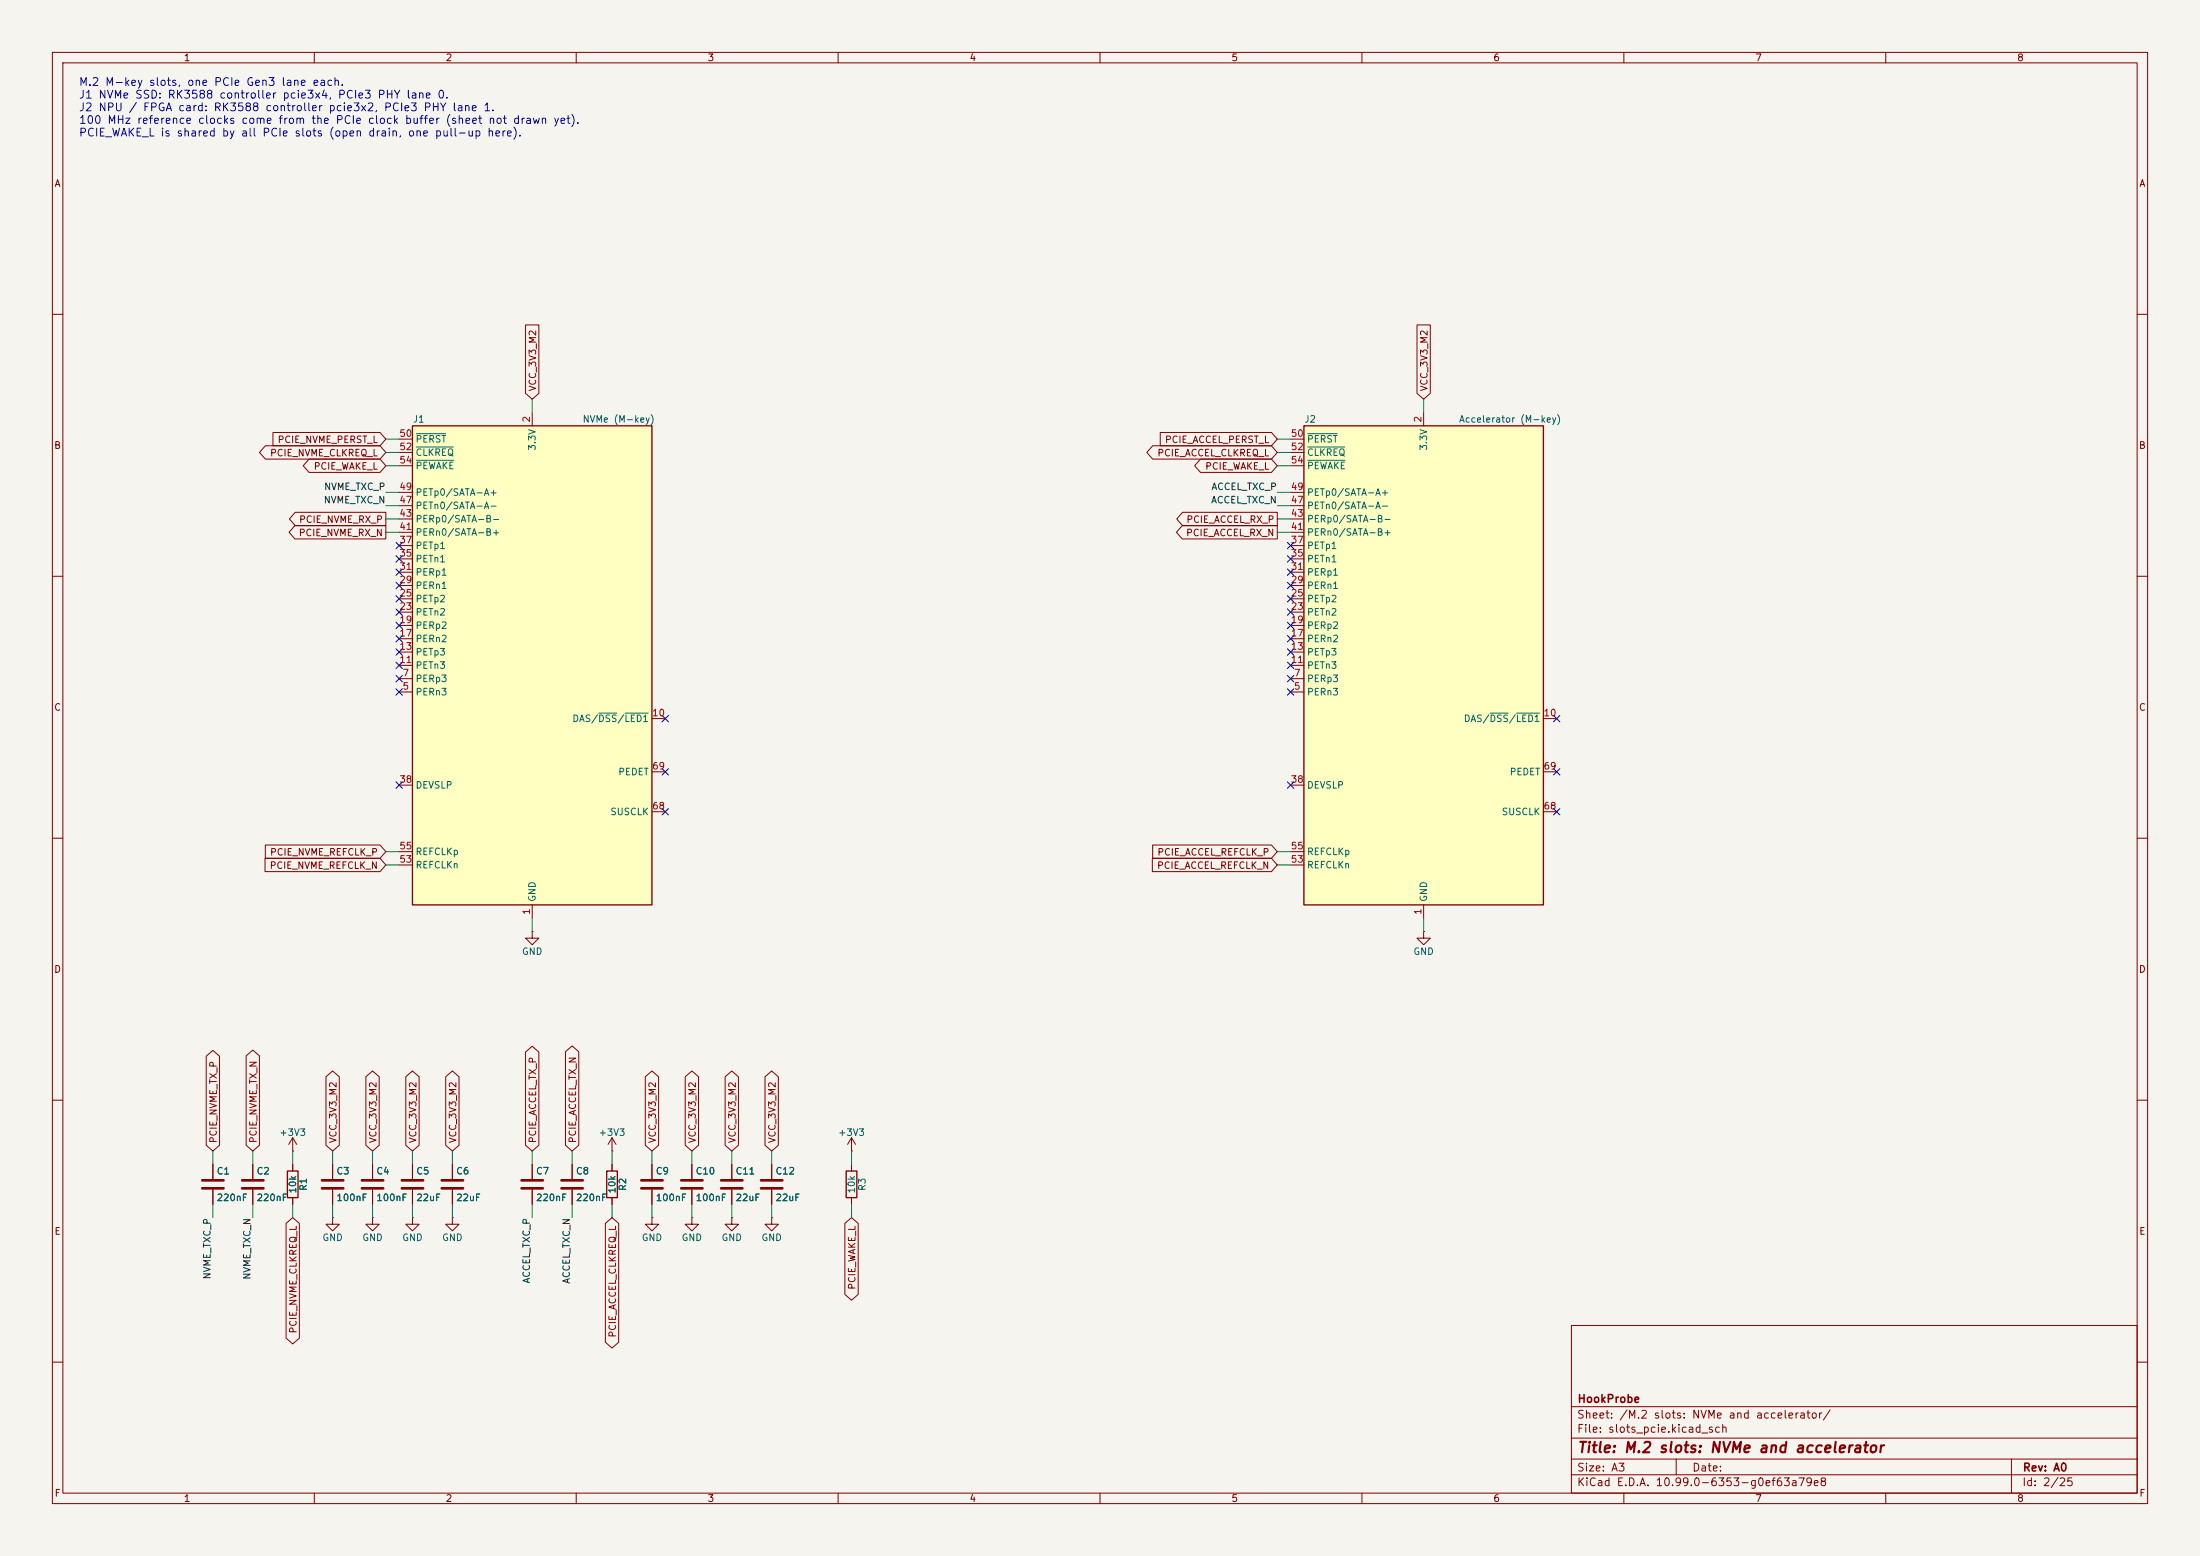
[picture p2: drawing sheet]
<svg xmlns="http://www.w3.org/2000/svg" width="420mm" height="297mm" viewBox="0 0 420 297" stroke-linecap="round" stroke-linejoin="round" font-family="sans-serif">
<path d="M0 0h420v297h-420z" fill="#f5f4ef" stroke="#f5f4ef" stroke-width=".19"/>
<g fill="none" stroke="#840000" stroke-width=".19">
<path d="M10 10h400v277h-400zM12 12h396v273h-396zM60 10v2M110 10v2M160 10v2M210 10v2M260 10v2M310 10v2M360 10v2M10 60h2M408 60h2M10 110h2"/>
<path d="M408 110h2M10 160h2M408 160h2M271.8 177.8v1.3h1.2l-1.2 1.2-1.3-1.2h1.3M271.8 177.8h.1M10 210h2M162.6 219.7h.1M162.6 217.2v2.5M162.6 217.2l-.8 1.2M162.6 217.2l.7 1.2M408 210h2M71.1 222.2v2.8"/>
<path d="M71.1 227.1v2.8M78.7 232.4v1.3h1.3l-1.3 1.2-1.2-1.2h1.2M78.7 232.4h.1M86.4 232.4v1.3h1.2l-1.2 1.2-1.3-1.2h1.3M86.4 232.4h.1M109.2 222.2v2.8M109.2 227.1v2.8M116.8 222.2v1.3M116.8 228.6v1.3M124.5 232.4v1.3h1.2l-1.2 1.2-1.3-1.2h1.3M124.5 232.4h.1M124.5 222.2v2.8"/>
<path d="M124.5 227.1v2.8M132.1 222.2v2.8M132.1 227.1v2.8M139.7 222.2v2.8M139.7 227.1v2.8M162.6 222.2v1.3M162.6 228.6v1.3M300 253h108v32h-108zM10 260h2M300 278.5h108M300 274.5h108M300 268.5h108"/>
<path d="M320 278.5v3M384 278.5v6.5M408 260h2M60 285v2M110 285v2M160 285v2M210 285v2M260 285v2M300 281.5h108M310 285v2M360 285v2"/>
</g>
<path d="M115.8 223.5h2.1v5.1h-2.1zM161.5 223.5h2.1v5.1h-2.1z" fill="none" stroke="#840000" stroke-width=".25"/>
<path d="M69.1 225.3h4.1M69.1 226.8h4.1M107.2 225.3h4.1M107.2 226.8h4.1M122.4 225.3h4.1M122.4 226.8h4.1M130 225.3h4.1M130 226.8h4.1M137.7 225.3h4M137.7 226.8h4" fill="none" stroke="#840000" stroke-width=".51"/>
<path d="M248.9 81.3h45.7v91.4h-45.7z" fill="#ffffc2"/>
<path d="M248.9 81.3h45.7v91.4h-45.7z" fill="none" stroke="#840000" stroke-width=".25"/>
<g fill="none" stroke="#840000" stroke-width=".19">
<path d="M271.8 78.7v2.6M246.4 99.1h2.5M246.4 96.5h2.5M246.4 94h2.5M246.4 83.8h2.5M246.4 86.4h2.5M246.4 88.9h2.5M246.4 119.4h2.5M246.4 116.8h2.5M246.4 114.3h2.5M246.4 111.8h2.5M246.4 109.2h2.5"/>
<path d="M246.4 106.7h2.5M246.4 104.1h2.5M246.4 101.6h2.5M246.4 132.1h2.5M246.4 129.5h2.5M246.4 127h2.5M246.4 124.5h2.5M246.4 121.9h2.5M294.6 137.2h2.6M246.4 149.9h2.5M294.6 154.9h2.6M294.6 147.3h2.6"/>
<path d="M101.6 177.8v1.3h1.3l-1.3 1.2-1.3-1.2h1.3M101.6 177.8h.1M246.4 165.1h2.5M246.4 162.6h2.5M271.8 172.7v2.6M116.8 219.7h.1M116.8 217.2l-.7 1.2M116.8 217.2l.8 1.2M116.8 217.2v2.5M78.7 222.2v2.8M78.7 227.1v2.8M86.4 222.2v2.8"/>
<path d="M86.4 227.1v2.8M101.6 222.2v2.8M101.6 227.1v2.8M147.3 232.4v1.3h1.3l-1.3 1.2-1.3-1.2h1.3M147.3 232.4h.1M147.3 222.2v2.8M147.3 227.1v2.8"/>
</g>
<path d="M249.7 82.8h5.6M249.7 85.3h7M249.7 87.9h7.1M284.5 136.1h3.4M289.5 136.1h4.4" fill="none" stroke="#006464" stroke-width=".19"/>
<path d="M76.7 225.3h4.1M76.7 226.8h4.1M84.3 225.3h4.1M84.3 226.8h4.1M99.6 225.3h4M99.6 226.8h4M145.3 225.3h4.1M145.3 226.8h4.1" fill="none" stroke="#840000" stroke-width=".51"/>
<path d="M78.7 81.3h45.8v91.4h-45.8z" fill="#ffffc2"/>
<path d="M78.7 81.3h45.8v91.4h-45.8zM54.9 223.5h2v5.1h-2z" fill="none" stroke="#840000" stroke-width=".25"/>
<g fill="none" stroke="#840000" stroke-width=".19">
<path d="M100.3 62h2.6v13.1l-1.3 1.1-1.3-1.1zM101.6 78.7v2.6M270.5 62h2.6v13.1l-1.3 1.1-1.3-1.1zM50.7 85.1h21.8l1.2 1.3-1.2 1.2h-21.8l-1.2-1.2zM52.1 82.5h20.4l1.2 1.3-1.2 1.3h-20.4zM56.4 97.8h17.3v2.5h-17.3l-1.2-1.2zM59 87.6h13.5l1.2 1.3-1.2 1.3h-13.5l-1.1-1.3zM76.2 99.1h2.5M76.2 96.5h2.5M76.2 94h2.5M76.2 83.8h2.5M76.2 86.4h2.5"/>
<path d="M76.2 88.9h2.5M220 85.1h22.7l1.1 1.3-1.1 1.2h-22.7l-1.1-1.2zM221.5 82.5h21.2l1.1 1.3-1.1 1.3h-21.2zM225.8 97.8h18v2.5h-18l-1.2-1.2zM229.2 87.6h13.5l1.1 1.3-1.1 1.3h-13.5l-1.1-1.3zM56.3 100.3h17.4v2.6h-17.4l-1.1-1.3zM76.2 119.4h2.5M76.2 116.8h2.5M76.2 114.3h2.5M76.2 111.8h2.5M76.2 109.2h2.5M76.2 106.7h2.5"/>
<path d="M76.2 104.1h2.5M76.2 101.6h2.5M225.7 100.3h18.1v2.6h-18.1l-1.1-1.3zM76.2 132.1h2.5M76.2 129.5h2.5M76.2 127h2.5M76.2 124.5h2.5M76.2 121.9h2.5M124.5 137.2h2.5M76.2 149.9h2.5M124.5 154.9h2.5M124.5 147.3h2.5"/>
<path d="M50.6 163.8h21.9l1.2 1.3-1.2 1.3h-21.9zM50.7 161.3h21.8l1.2 1.3-1.2 1.2h-21.8zM76.2 165.1h2.5M76.2 162.6h2.5M101.6 172.7v2.6M220 163.8h22.7l1.1 1.3-1.1 1.3h-22.7zM220 161.3h22.7l1.1 1.3-1.1 1.2h-22.7zM39.4 201.6l1.2-1.1 1.3 1.1v17l-1.3 1.1-1.2-1.1zM47 201.5l1.3-1.1 1.2 1.1v17.1l-1.2 1.1-1.3-1.1zM55.9 219.7h.1M55.9 217.2v2.5M55.9 217.2l-.8 1.2"/>
<path d="M55.9 217.2l.7 1.2M62.2 205.5l1.3-1.1 1.3 1.1v13.1l-1.3 1.1-1.3-1.1zM69.8 205.5l1.3-1.1 1.3 1.1v13.1l-1.3 1.1-1.3-1.1zM77.5 205.5l1.2-1.1 1.3 1.1v13.1l-1.3 1.1-1.2-1.1zM85.1 205.5l1.3-1.1 1.2 1.1v13.1l-1.2 1.1-1.3-1.1zM100.3 200.8l1.3-1.1 1.3 1.1v17.8l-1.3 1.1-1.3-1.1zM107.9 200.8l1.3-1.2 1.3 1.2v17.8l-1.3 1.1-1.3-1.1zM123.2 205.5l1.3-1.1 1.2 1.1v13.1l-1.2 1.1-1.3-1.1zM130.8 205.5l1.3-1.1 1.3 1.1v13.1l-1.3 1.1-1.3-1.1zM138.4 205.5l1.3-1.1 1.3 1.1v13.1l-1.3 1.1-1.3-1.1zM146 205.5l1.3-1.1 1.3 1.1v13.1l-1.3 1.1-1.3-1.1zM40.6 222.2v2.8"/>
<path d="M40.6 227.1v2.8M48.3 222.2v2.8M48.3 227.1v2.8M54.6 233.5l1.3-1.1 1.3 1.1v21.9l-1.3 1.1-1.3-1.1zM55.9 222.2v1.3M55.9 228.6v1.3M63.5 232.4v1.3h1.3l-1.3 1.2-1.3-1.2h1.3M63.5 232.4h.1M63.5 222.2v2.8M63.5 227.1v2.8M71.1 232.4v1.3h1.3l-1.3 1.2-1.3-1.2h1.3M71.1 232.4h.1"/>
<path d="M71.1 222.2v2.8M71.1 227.1v2.8M78.7 222.2v2.8M78.7 227.1v2.8M86.4 222.2v2.8M86.4 227.1v2.8M101.6 222.2v2.8M101.6 227.1v2.8M109.2 222.2v2.8M109.2 227.1v2.8M115.6 233.5l1.2-1.1 1.3 1.1v22.7l-1.3 1.1-1.2-1.1zM116.8 222.2v1.3"/>
<path d="M116.8 228.6v1.3M124.5 222.2v2.8M124.5 227.1v2.8M132.1 232.4v1.3h1.2l-1.2 1.2-1.3-1.2h1.3M132.1 232.4h.1M132.1 222.2v2.8M132.1 227.1v2.8M139.7 232.4v1.3h1.3l-1.3 1.2-1.3-1.2h1.3M139.7 232.4h.1M139.7 222.2v2.8M139.7 227.1v2.8M147.3 222.2v2.8"/>
<path d="M147.3 227.1v2.8M161.3 233.5l1.3-1.1 1.2 1.1v13.6l-1.2 1.1-1.3-1.1z"/>
</g>
<path d="M79.5 82.8h5.6M79.5 85.3h7M79.5 87.9h7.1M114.3 136.1h3.4M119.3 136.1h4.4" fill="none" stroke="#006464" stroke-width=".19"/>
<path d="M38.6 225.3h4.1M38.6 226.8h4.1M46.2 225.3h4.1M46.2 226.8h4.1M61.5 225.3h4M61.5 226.8h4" fill="none" stroke="#840000" stroke-width=".51"/>
<g fill="none" stroke="#009600" stroke-width=".19">
<path d="M101.6 76.2v2.5M271.8 76.2v2.5M73.7 99.1h2.5M73.7 96.5h2.5M73.7 94h2.5M73.7 88.9h2.5M73.7 86.4h2.5M73.7 83.8h2.5M243.8 99.1h2.6M243.8 96.5h2.6M243.8 94h2.6M243.8 88.9h2.6"/>
<path d="M243.8 86.4h2.6M243.8 83.8h2.6M73.7 101.6h2.5M243.8 101.6h2.6M73.7 162.6h2.5M73.7 165.1h2.5M101.6 175.3v2.5M243.8 162.6h2.6M243.8 165.1h2.6M271.8 175.3v2.5M40.6 219.7v2.5M48.3 219.7v2.5"/>
<path d="M55.9 219.7v2.5M63.5 219.7v2.5M71.1 219.7v2.5M78.7 219.7v2.5M86.4 219.7v2.5M101.6 219.7v2.5M109.2 219.7v2.5M116.8 219.7v2.5M124.5 219.7v2.5M132.1 219.7v2.5M139.7 219.7v2.5M147.3 219.7v2.5"/>
<path d="M162.6 219.7v2.5M40.6 229.9v2.5M48.3 229.9v2.5M55.9 229.9v2.5M63.5 229.9v2.5M71.1 229.9v2.5M78.7 229.9v2.5M86.4 229.9v2.5M101.6 229.9v2.5M109.2 229.9v2.5M116.8 229.9v2.5M124.5 229.9v2.5"/>
<path d="M132.1 229.9v2.5M139.7 229.9v2.5M147.3 229.9v2.5M162.6 229.9v2.5"/>
</g>
<g fill="none" stroke="#000084" stroke-width=".19">
<path d="M75.6 106.1l1.2 1.2M75.6 103.5l1.2 1.2M75.6 118.8l1.2 1.2M75.6 116.2l1.2 1.2M75.6 113.7l1.2 1.2M75.6 111.2l1.2 1.2M75.6 108.6l1.2 1.2M76.8 106.1l-1.2 1.2M76.8 103.5l-1.2 1.2M76.8 118.8l-1.2 1.2M76.8 116.2l-1.2 1.2M76.8 113.7l-1.2 1.2"/>
<path d="M76.8 111.2l-1.2 1.2M76.8 108.6l-1.2 1.2M245.8 113.7l1.2 1.2M245.8 111.2l1.2 1.2M245.8 108.6l1.2 1.2M245.8 106.1l1.2 1.2M245.8 103.5l1.2 1.2M245.8 118.8l1.2 1.2M245.8 116.2l1.2 1.2M247 113.7l-1.2 1.2M247 111.2l-1.2 1.2M247 108.6l-1.2 1.2"/>
<path d="M247 106.1l-1.2 1.2M247 103.5l-1.2 1.2M247 118.8l-1.2 1.2M247 116.2l-1.2 1.2M75.6 131.5l1.2 1.2M75.6 128.9l1.2 1.2M75.6 126.4l1.2 1.2M75.6 123.9l1.2 1.2M75.6 121.3l1.2 1.2M76.8 131.5l-1.2 1.2M76.8 128.9l-1.2 1.2M76.8 126.4l-1.2 1.2"/>
<path d="M76.8 123.9l-1.2 1.2M76.8 121.3l-1.2 1.2M126.4 136.6l1.2 1.2M127.6 136.6l-1.2 1.2M245.8 121.3l1.2 1.2M245.8 123.9l1.2 1.2M245.8 131.5l1.2 1.2M245.8 128.9l1.2 1.2M245.8 126.4l1.2 1.2M247 121.3l-1.2 1.2M247 123.9l-1.2 1.2M247 131.5l-1.2 1.2"/>
<path d="M247 128.9l-1.2 1.2M247 126.4l-1.2 1.2M296.6 136.6l1.2 1.2M297.8 136.6l-1.2 1.2M75.6 149.3l1.2 1.2M76.8 149.3l-1.2 1.2M126.4 146.7l1.2 1.2M126.4 154.3l1.2 1.2M127.6 146.7l-1.2 1.2M127.6 154.3l-1.2 1.2M245.8 149.3l1.2 1.2M247 149.3l-1.2 1.2"/>
<path d="M296.6 146.7l1.2 1.2M296.6 154.3l1.2 1.2M297.8 146.7l-1.2 1.2M297.8 154.3l-1.2 1.2"/>
</g>
<text font-size="2" fill="#840000" x="301" y="277.8">Title: M.2 slots: NVMe and accelerator</text>
<g font-size="1.5" fill="#0000c2">
<text x="15" y="16.8">M.2 M-key slots, one PCIe Gen3 lane each.</text>
<text x="15" y="19.2">J1 NVMe SSD: RK3588 controller pcie3x4, PCIe3 PHY lane 0.</text>
<text x="15" y="21.6">J2 NPU / FPGA card: RK3588 controller pcie3x2, PCIe3 PHY lane 1.</text>
<text x="15" y="24">100 MHz reference clocks come from the PCIe clock buffer (sheet not drawn yet).</text>
<text x="15" y="26.4">PCIE_WAKE_L is shared by all PCIe slots (open drain, one pull-up here).</text>
</g>
<g font-size="1.5" fill="#840000">
<text x="301" y="268.1">HookProbe</text>
<text x="300.9" y="273.8">File: slots_pcie.kicad_sch</text>
<text x="300.9" y="271.1">Sheet: /M.2 slots: NVMe and accelerator/</text>
<text x="300.9" y="281.2">Size: A3</text>
<text x="322.9" y="281.2">Date:</text>
<text x="386" y="281.2">Rev: A0</text>
<text x="300.9" y="284">KiCad E.D.A. 10.99.0-6353-g0ef63a79e8</text>
<text x="385.9" y="284">Id: 2/25</text>
</g>
<g font-size="1.3" fill="#840000">
<text x="35" y="12">1</text>
<text x="85" y="12">2</text>
<text x="135" y="12">3</text>
<text x="185" y="12">4</text>
<text x="235" y="12">5</text>
<text x="285" y="12">6</text>
<text x="335" y="12">7</text>
<text x="385" y="12">8</text>
<text x="10.3" y="36">A</text>
<text x="408.3" y="36">A</text>
<text x="102.7" y="74.8" transform="rotate(-90 102.7 74.8)">VCC_3V3_M2</text>
<text x="272.8" y="74.8" transform="rotate(-90 272.8 74.8)">VCC_3V3_M2</text>
<text x="10.2" y="86">B</text>
<text x="51.4" y="87.4">PCIE_NVME_CLKREQ_L</text>
<text x="52.9" y="84.9">PCIE_NVME_PERST_L</text>
<text x="59.8" y="90">PCIE_WAKE_L</text>
<text x="220.8" y="87.4">PCIE_ACCEL_CLKREQ_L</text>
<text x="222.3" y="84.9">PCIE_ACCEL_PERST_L</text>
<text x="230" y="90">PCIE_WAKE_L</text>
<text x="408.2" y="86">B</text>
<text x="57" y="100.1">PCIE_NVME_RX_P</text>
<text x="226.4" y="100.1">PCIE_ACCEL_RX_P</text>
<text x="56.9" y="102.7">PCIE_NVME_RX_N</text>
<text x="226.3" y="102.7">PCIE_ACCEL_RX_N</text>
<text x="10.2" y="136">C</text>
<text x="408.2" y="136">C</text>
<text x="51.4" y="166.2">PCIE_NVME_REFCLK_N</text>
<text x="51.4" y="163.6">PCIE_NVME_REFCLK_P</text>
<text x="220.8" y="166.2">PCIE_ACCEL_REFCLK_N</text>
<text x="220.8" y="163.6">PCIE_ACCEL_REFCLK_P</text>
<text x="10.2" y="186">D</text>
<text x="408.2" y="186">D</text>
<text x="41.7" y="218.3" transform="rotate(-90 41.7 218.3)">PCIE_NVME_TX_P</text>
<text x="49.3" y="218.3" transform="rotate(-90 49.3 218.3)">PCIE_NVME_TX_N</text>
<text x="64.6" y="218.3" transform="rotate(-90 64.6 218.3)">VCC_3V3_M2</text>
<text x="72.2" y="218.3" transform="rotate(-90 72.2 218.3)">VCC_3V3_M2</text>
<text x="79.8" y="218.3" transform="rotate(-90 79.8 218.3)">VCC_3V3_M2</text>
<text x="87.4" y="218.3" transform="rotate(-90 87.4 218.3)">VCC_3V3_M2</text>
<text x="102.7" y="218.3" transform="rotate(-90 102.7 218.3)">PCIE_ACCEL_TX_P</text>
<text x="110.3" y="218.3" transform="rotate(-90 110.3 218.3)">PCIE_ACCEL_TX_N</text>
<text x="125.5" y="218.3" transform="rotate(-90 125.5 218.3)">VCC_3V3_M2</text>
<text x="133.1" y="218.3" transform="rotate(-90 133.1 218.3)">VCC_3V3_M2</text>
<text x="140.8" y="218.3" transform="rotate(-90 140.8 218.3)">VCC_3V3_M2</text>
<text x="148.4" y="218.3" transform="rotate(-90 148.4 218.3)">VCC_3V3_M2</text>
<text x="10.3" y="236">E</text>
<text x="408.3" y="236">E</text>
<text x="163.6" y="246.3" transform="rotate(-90 163.6 246.3)">PCIE_WAKE_L</text>
<text x="56.9" y="254.6" transform="rotate(-90 56.9 254.6)">PCIE_NVME_CLKREQ_L</text>
<text x="117.9" y="255.4" transform="rotate(-90 117.9 255.4)">PCIE_ACCEL_CLKREQ_L</text>
<text x="10.3" y="286">F</text>
<text x="35" y="287">1</text>
<text x="85" y="287">2</text>
<text x="135" y="287">3</text>
<text x="185" y="287">4</text>
<text x="235" y="287">5</text>
<text x="285" y="287">6</text>
<text x="335" y="287">7</text>
<text x="385" y="287">8</text>
<text x="408.3" y="286">F</text>
</g>
<g font-size="1.3" fill="#a90000">
<text x="76.1" y="83.7">50</text>
<text x="101.5" y="80.7" transform="rotate(-90 101.5 80.7)">2</text>
<text x="246.3" y="83.7">50</text>
<text x="271.6" y="80.7" transform="rotate(-90 271.6 80.7)">2</text>
<text x="76.1" y="86.2">52</text>
<text x="76.1" y="88.8">54</text>
<text x="246.3" y="86.2">52</text>
<text x="246.3" y="88.8">54</text>
<text x="76.1" y="93.8">49</text>
<text x="246.3" y="93.8">49</text>
<text x="76.1" y="101.5">41</text>
<text x="76.1" y="98.9">43</text>
<text x="76.1" y="96.4">47</text>
<text x="246.3" y="101.5">41</text>
<text x="246.3" y="98.9">43</text>
<text x="246.3" y="96.4">47</text>
<text x="76.1" y="106.5">35</text>
<text x="76.1" y="104">37</text>
<text x="246.3" y="106.5">35</text>
<text x="246.3" y="104">37</text>
<text x="76.1" y="111.6">29</text>
<text x="76.1" y="109.1">31</text>
<text x="246.3" y="111.6">29</text>
<text x="246.3" y="109.1">31</text>
<text x="76.1" y="119.2">19</text>
<text x="76.1" y="116.7">23</text>
<text x="76.1" y="114.2">25</text>
<text x="246.3" y="119.2">19</text>
<text x="246.3" y="116.7">23</text>
<text x="246.3" y="114.2">25</text>
<text x="76.1" y="124.3">13</text>
<text x="76.1" y="121.8">17</text>
<text x="246.3" y="124.3">13</text>
<text x="246.3" y="121.8">17</text>
<text x="76.1" y="126.9">11</text>
<text x="76.7" y="131.9">5</text>
<text x="76.7" y="129.4">7</text>
<text x="246.3" y="126.9">11</text>
<text x="246.9" y="131.9">5</text>
<text x="246.9" y="129.4">7</text>
<text x="124.4" y="137">10</text>
<text x="294.6" y="137">10</text>
<text x="76.1" y="149.7">38</text>
<text x="124.4" y="147.2">69</text>
<text x="246.3" y="149.7">38</text>
<text x="294.6" y="147.2">69</text>
<text x="124.4" y="154.8">68</text>
<text x="294.6" y="154.8">68</text>
<text x="76.1" y="165">53</text>
<text x="76.1" y="162.4">55</text>
<text x="246.3" y="165">53</text>
<text x="246.3" y="162.4">55</text>
<text x="101.5" y="174.7" transform="rotate(-90 101.5 174.7)">1</text>
<text x="271.6" y="174.7" transform="rotate(-90 271.6 174.7)">1</text>
</g>
<g font-size="1.3" fill="#006464">
<text x="78.7" y="81">J1</text>
<text x="111.1" y="81">NVMe (M-key)</text>
<text x="248.9" y="81">J2</text>
<text x="278.4" y="81">Accelerator (M-key)</text>
<text x="79.2" y="84.8">PERST</text>
<text x="79.2" y="87.3">CLKREQ</text>
<text x="79.2" y="89.9">PEWAKE</text>
<text x="102.6" y="86.1" transform="rotate(-90 102.6 86.1)">3.3V</text>
<text x="249.4" y="84.8">PERST</text>
<text x="249.4" y="87.3">CLKREQ</text>
<text x="249.4" y="89.9">PEWAKE</text>
<text x="272.7" y="86.1" transform="rotate(-90 272.7 86.1)">3.3V</text>
<text x="79.2" y="94.9">PETp0/SATA-A+</text>
<text x="249.4" y="94.9">PETp0/SATA-A+</text>
<text x="79.2" y="100">PERp0/SATA-B-</text>
<text x="79.2" y="97.5">PETn0/SATA-A-</text>
<text x="249.4" y="100">PERp0/SATA-B-</text>
<text x="249.4" y="97.5">PETn0/SATA-A-</text>
<text x="79.2" y="107.6">PETn1</text>
<text x="79.2" y="105.1">PETp1</text>
<text x="79.2" y="102.6">PERn0/SATA-B+</text>
<text x="249.4" y="107.6">PETn1</text>
<text x="249.4" y="105.1">PETp1</text>
<text x="249.4" y="102.6">PERn0/SATA-B+</text>
<text x="79.2" y="112.7">PERn1</text>
<text x="79.2" y="110.2">PERp1</text>
<text x="249.4" y="112.7">PERn1</text>
<text x="249.4" y="110.2">PERp1</text>
<text x="79.2" y="117.8">PETn2</text>
<text x="79.2" y="115.3">PETp2</text>
<text x="249.4" y="117.8">PETn2</text>
<text x="249.4" y="115.3">PETp2</text>
<text x="79.2" y="125.4">PETp3</text>
<text x="79.2" y="122.9">PERn2</text>
<text x="79.2" y="120.3">PERp2</text>
<text x="249.4" y="125.4">PETp3</text>
<text x="249.4" y="122.9">PERn2</text>
<text x="249.4" y="120.3">PERp2</text>
<text x="79.2" y="130.5">PERp3</text>
<text x="79.2" y="128">PETn3</text>
<text x="249.4" y="130.5">PERp3</text>
<text x="249.4" y="128">PETn3</text>
<text x="79.2" y="133">PERn3</text>
<text x="249.4" y="133">PERn3</text>
<text x="109.2" y="138.1">DAS/DSS/LED1</text>
<text x="279.3" y="138.1">DAS/DSS/LED1</text>
<text x="117.9" y="148.3">PEDET</text>
<text x="288.1" y="148.3">PEDET</text>
<text x="79.2" y="150.8">DEVSLP</text>
<text x="116.4" y="155.9">SUSCLK</text>
<text x="249.4" y="150.8">DEVSLP</text>
<text x="286.6" y="155.9">SUSCLK</text>
<text x="79.2" y="166.1">REFCLKn</text>
<text x="79.2" y="163.5">REFCLKp</text>
<text x="249.4" y="166.1">REFCLKn</text>
<text x="249.4" y="163.5">REFCLKp</text>
<text x="102.6" y="172.2" transform="rotate(-90 102.6 172.2)">GND</text>
<text x="272.7" y="172.2" transform="rotate(-90 272.7 172.2)">GND</text>
<text x="99.5" y="182.6">GND</text>
<text x="269.7" y="182.6">GND</text>
<text x="53.2" y="217.1">+3V3</text>
<text x="114.2" y="217.1">+3V3</text>
<text x="159.9" y="217.1">+3V3</text>
<text x="41.3" y="224.5">C1</text>
<text x="48.9" y="224.5">C2</text>
<text x="56.8" y="227.9" transform="rotate(-90 56.8 227.9)">10k</text>
<text x="58.9" y="227.4" transform="rotate(-90 58.9 227.4)">R1</text>
<text x="64.1" y="224.5">C3</text>
<text x="71.7" y="224.5">C4</text>
<text x="79.4" y="224.5">C5</text>
<text x="87" y="224.5">C6</text>
<text x="102.2" y="224.5">C7</text>
<text x="109.8" y="224.5">C8</text>
<text x="117.8" y="227.9" transform="rotate(-90 117.8 227.9)">10k</text>
<text x="119.8" y="227.4" transform="rotate(-90 119.8 227.4)">R2</text>
<text x="125.1" y="224.5">C9</text>
<text x="132.7" y="224.5">C10</text>
<text x="140.3" y="224.5">C11</text>
<text x="147.9" y="224.5">C12</text>
<text x="163.5" y="227.9" transform="rotate(-90 163.5 227.9)">10k</text>
<text x="165.6" y="227.4" transform="rotate(-90 165.6 227.4)">R3</text>
<text x="41.3" y="229.6">220nF</text>
<text x="48.9" y="229.6">220nF</text>
<text x="64.1" y="229.6">100nF</text>
<text x="71.7" y="229.6">100nF</text>
<text x="79.4" y="229.6">22uF</text>
<text x="87" y="229.6">22uF</text>
<text x="102.2" y="229.6">220nF</text>
<text x="109.8" y="229.6">220nF</text>
<text x="125.1" y="229.6">100nF</text>
<text x="132.7" y="229.6">100nF</text>
<text x="140.3" y="229.6">22uF</text>
<text x="147.9" y="229.6">22uF</text>
<text x="61.4" y="237.2">GND</text>
<text x="69.1" y="237.2">GND</text>
<text x="76.7" y="237.2">GND</text>
<text x="84.3" y="237.2">GND</text>
<text x="122.4" y="237.2">GND</text>
<text x="130" y="237.2">GND</text>
<text x="137.6" y="237.2">GND</text>
<text x="145.3" y="237.2">GND</text>
</g>
<g font-size="1.3" fill="#0f0f0f">
<text x="61.8" y="93.9">NVME_TXC_P</text>
<text x="231.2" y="93.9">ACCEL_TXC_P</text>
<text x="61.7" y="96.4">NVME_TXC_N</text>
<text x="231.1" y="96.4">ACCEL_TXC_N</text>
<text x="40.5" y="244.3" transform="rotate(-90 40.5 244.3)">NVME_TXC_P</text>
<text x="48.1" y="244.4" transform="rotate(-90 48.1 244.4)">NVME_TXC_N</text>
<text x="101.5" y="245.1" transform="rotate(-90 101.5 245.1)">ACCEL_TXC_P</text>
<text x="109.1" y="245.2" transform="rotate(-90 109.1 245.2)">ACCEL_TXC_N</text>
</g>
</svg>
